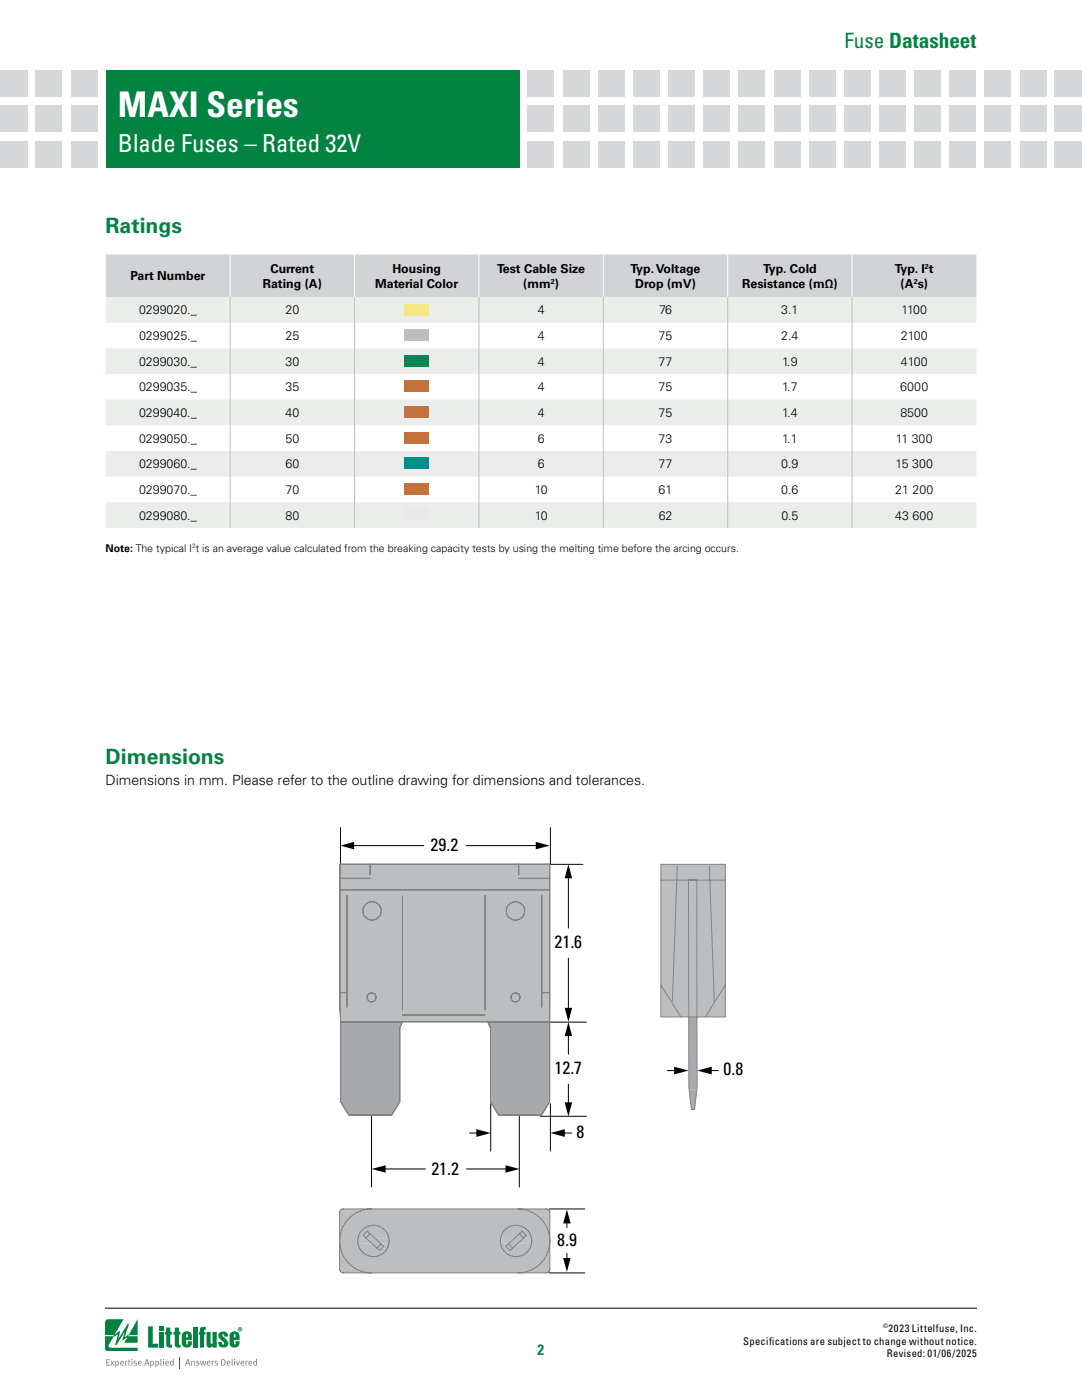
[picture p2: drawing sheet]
<svg xmlns="http://www.w3.org/2000/svg" width="216mm" height="279mm" viewBox="0 0 216 279" stroke-linecap="round" stroke-linejoin="round" font-family="sans-serif">
<!-- layer: Layer 1 -->
<path d="M21.1 14h82.5v19.4h-82.5z" fill="#028342"/>
<g fill="#d6d7d8">
<path d="M14.1 14h5.4v5.4h-5.4z"/>
<path d="M14.1 21.1h5.4v5.3h-5.4z"/>
<path d="M14.1 28.1h5.4v5.3h-5.4z"/>
<path d="M7.1 14h5.3v5.4h-5.3z"/>
<path d="M7.1 21.1h5.3v5.3h-5.3z"/>
<path d="M7.1 28.1h5.3v5.3h-5.3z"/>
<path d="M-.1 14h5.5v5.4h-5.5z"/>
<path d="M-.1 21.1h5.5v5.3h-5.5z"/>
<path d="M-.1 28.1h5.5v5.3h-5.5z"/>
<path d="M105.3 14h5.3v5.4h-5.3z"/>
<path d="M105.3 21.1h5.3v5.3h-5.3z"/>
<path d="M105.3 28.1h5.3v5.3h-5.3z"/>
<path d="M112.3 14h5.3v5.4h-5.3z"/>
<path d="M112.3 21.1h5.3v5.3h-5.3z"/>
<path d="M112.3 28.1h5.3v5.3h-5.3z"/>
<path d="M119.3 14h5.4v5.4h-5.4z"/>
<path d="M119.3 21.1h5.4v5.3h-5.4z"/>
<path d="M119.3 28.1h5.4v5.3h-5.4z"/>
<path d="M126.3 14h5.4v5.4h-5.4z"/>
<path d="M126.3 21.1h5.4v5.3h-5.4z"/>
<path d="M126.3 28.1h5.4v5.3h-5.4z"/>
<path d="M133.3 14h5.4v5.4h-5.4z"/>
<path d="M133.3 21.1h5.4v5.3h-5.4z"/>
<path d="M133.3 28.1h5.4v5.3h-5.4z"/>
<path d="M140.3 14h5.4v5.4h-5.4z"/>
<path d="M140.3 21.1h5.4v5.3h-5.4z"/>
<path d="M140.3 28.1h5.4v5.3h-5.4z"/>
<path d="M147.3 14h5.4v5.4h-5.4z"/>
<path d="M147.3 21.1h5.4v5.3h-5.4z"/>
<path d="M147.3 28.1h5.4v5.3h-5.4z"/>
<path d="M154.4 14h5.3v5.4h-5.3z"/>
<path d="M154.4 21.1h5.3v5.3h-5.3z"/>
<path d="M154.4 28.1h5.3v5.3h-5.3z"/>
<path d="M161.4 14h5.3v5.4h-5.3z"/>
<path d="M161.4 21.1h5.3v5.3h-5.3z"/>
<path d="M161.4 28.1h5.3v5.3h-5.3z"/>
<path d="M168.4 14h5.4v5.4h-5.4z"/>
<path d="M168.4 21.1h5.4v5.3h-5.4z"/>
<path d="M168.4 28.1h5.4v5.3h-5.4z"/>
<path d="M175.4 14h5.4v5.4h-5.4z"/>
<path d="M175.4 21.1h5.4v5.3h-5.4z"/>
<path d="M175.4 28.1h5.4v5.3h-5.4z"/>
<path d="M182.4 14h5.4v5.4h-5.4z"/>
<path d="M182.4 21.1h5.4v5.3h-5.4z"/>
<path d="M182.4 28.1h5.4v5.3h-5.4z"/>
<path d="M189.4 14h5.4v5.4h-5.4z"/>
<path d="M189.4 21.1h5.4v5.3h-5.4z"/>
<path d="M189.4 28.1h5.4v5.3h-5.4z"/>
<path d="M196.4 14h5.4v5.4h-5.4z"/>
<path d="M196.4 21.1h5.4v5.3h-5.4z"/>
<path d="M196.4 28.1h5.4v5.3h-5.4z"/>
<path d="M203.5 14h5.3v5.4h-5.3z"/>
<path d="M203.5 21.1h5.3v5.3h-5.3z"/>
<path d="M203.5 28.1h5.3v5.3h-5.3z"/>
<path d="M210.5 14h5.4v5.4h-5.4z"/>
<path d="M210.5 21.1h5.4v5.3h-5.4z"/>
<path d="M210.5 28.1h5.4v5.3h-5.4z"/>
</g>
<path d="M21 261.1h173.9" fill="none" stroke="#000" stroke-width=".2"/>
<g fill="#028342">
<path d="M21.1 263.4l.4-.1h3.1l-1.7 3 .9-.6h.2l-.4 1.5 2-3 .1 .2-.8 2.5 .8-.5 1.8-3.1v3.2h-1.8l-.1 .2h1.9v1.3h-2.7l.6-1.1-.8 .6-.2-.2 .5-1.6-1.6 2.7h-.2l-.1-.2 .5-1.9-.8 .4-1 2a1.06 1.06 0 0 0 1.2 .3h4.6v.6h-6.1l-.3-.1-.1-.3v-2.5h1.6l.2-.2-1.8-.1v-2.5z"/>
<path d="M29.6 264.7h.9v3.5h1v.7h-1.9z"/>
<path d="M31.7 265.8h1v3.1h-1z"/>
<path d="M31.7 264.8h1v.8h-1z"/>
<path d="M33.2 264.9h.8v.9h.3v.6h-.3v1.7v.2l.3 .1v.5a.82 .82 0 0 1-1.1-.4v-2.1h-.3v-.6h.3z"/>
<path d="M34.9 264.9h.8v.9h.3v.6h-.3v1.7v.2l.3 .1v.5a.82 .82 0 0 1-1.1-.4v-2.1h-.3v-.6h.3z"/>
<path d="M38.6 264.8h.8v4.1h-.8z"/>
<path d="M40 264.9l1-.1v.6a.31 .31 0 0 0-.3 .1 .31 .31 0 0 0 0 .3h.3v.6h-.3v2.5h-.8v-2.5h-.2v-.6h.2z"/>
<path d="M41.2 265.8h.8v2.2l.2 .2 .2-.1v-2.3h.8v3.1h-.8v-.3a.62 .62 0 0 1-.7 .4 .62 .62 0 0 1-.5-.6z"/>
<path d="M43.7 266.1a.99 .99 0 0 1 1.2-.4 .99 .99 0 0 1 .6 1h-.7l-.1-.3-.3-.1v.3l.4 .4a1.07 1.07 0 0 1 .4 1.8 .98 .98 0 0 1-1.2 .1 .98 .98 0 0 1-.4-1.1h.7v.4l.4 .1a.7 .7 0 0 0-.6-.8l-.4-.5a.79 .79 0 0 1 0-.9z"/>
<path d="M47.7 265v.5l.1-.2 .3 .2-.1-.4zM47.8 265.1l.2 .1z"/>
<path d="M47.4 265.3a.46 .46 0 0 0 .9 0 .46 .46 0 0 0-.9 0zM47.6 265.3a.34 .34 0 0 1 .6 0 .34 .34 0 0 1-.6 0z"/>
<path d="M46.1 265.9l-.3 .6v1.6a1.03 1.03 0 0 0 1.2 .8 1.03 1.03 0 0 0 .8-1.2h-.8l-.1 .6h-.2v-.9h1.1v-.9a1.03 1.03 0 0 0-1.7-.6zM46.7 266.3l.1-.1 .2 .2v.5h-.3z"/>
<path d="M36.6 265.9l-.3 .6v1.6a1.03 1.03 0 0 0 1.2 .8 1.03 1.03 0 0 0 .8-1.2h-.8l-.1 .6h-.2l-.1-.9h1.2v-.9a1.03 1.03 0 0 0-1.7-.6zM37.2 266.3l.1-.1 .2 .2v.5h-.4z"/>
</g>
<g fill="#808285">
<path d="M21.2 271.2h.7v.2h-.5v.4h.4v.1h-.4v.5h.5v.1h-.7z"/>
<path d="M22.1 271.6h.1l.2 .3 .2-.3h.2l-.3 .4 .4 .5h-.3l-.2-.3-.2 .3h-.2l.3-.5z"/>
<path d="M24.9 271.6h.2v.1l.4-.1-.3 .3v.6h-.2z"/>
<path d="M25.7 271.4l.1-.1v.3h.2l-.2 .1 .2 .8-.3-.1-.1-.7h-.1z"/>
<path d="M26.2 271.6h.2v.9h-.2z"/>
<path d="M26.7 271.7l.3-.1h.3l-.5 .2 .5 .4a.42 .42 0 0 1-.2 .4 .42 .42 0 0 1-.5-.1l.6-.2-.5-.3z"/>
<path d="M32 271.2h.2l.1 1.3-.3-.1z"/>
<path d="M32.5 271.6h.2v.9h-.2z"/>
<path d="M23 271.6v1.3h.2v-.5l.1 .1a.46 .46 0 0 0 .5-.4 .46 .46 0 0 0-.5-.5l-.1 .1v-.1zM23.2 271.8l.1-.1a.32 .32 0 0 1 .3 .4 .32 .32 0 0 1-.3 .3z"/>
<path d="M24.1 271.7a.48 .48 0 0 0 0 .7 .48 .48 0 0 0 .6 0h-.4l-.1-.2v-.1h.5l-.1-.4-.2-.1zM24.2 271.8l.3-.1 .1 .3h-.4z"/>
<path d="M27.6 271.7a.48 .48 0 0 0 0 .7 .48 .48 0 0 0 .7 0h-.5l-.1-.2v-.1h.6l-.1-.4-.3-.1zM27.8 271.8l.2-.1 .1 .3h-.4z"/>
<path d="M29.2 271.2l-.4 1.3h.2l.1-.3h.4l.1 .3h.2l-.4-1.3zM29.3 271.4l.2 .6h-.4z"/>
<path d="M30 271.6v1.3h.2v-.5l.1 .1a.46 .46 0 0 0 .5-.4 .46 .46 0 0 0-.5-.5l-.1 .1-.1-.1zM30.2 271.8l.1-.1a.32 .32 0 0 1 .3 .4 .32 .32 0 0 1-.3 .3z"/>
<path d="M31 271.6v1.3h.2v-.5l.1 .1a.46 .46 0 0 0 .5-.4 .46 .46 0 0 0-.5-.5l-.1 .1v-.1zM31.2 271.8l.1-.1a.32 .32 0 0 1 .3 .4 .32 .32 0 0 1-.3 .3z"/>
<path d="M33.1 271.7a.48 .48 0 0 0-.1 .7 .48 .48 0 0 0 .7 0h-.4l-.1-.2-.1-.1h.6l-.1-.4-.3-.1zM33.2 271.8l.2-.1 .1 .3h-.4z"/>
<path d="M34.5 271.2v.5l-.1-.1a.44 .44 0 0 0-.5 .5 .44 .44 0 0 0 .6 .3l.2 .1v-1.3zM34.2 271.7l.3 .1v.5l-.2 .1-.2-.1z"/>
<circle cx="26.3" cy="271.3" r=".12"/>
<circle cx="32.6" cy="271.3" r=".12"/>
</g>
<path d="M35.9 270.8v2.2" fill="none" stroke="#028342" stroke-width=".2"/>
<g fill="#808285">
<path d="M38.1 271.6h.2v.1a.29 .29 0 0 1 .3-.1 .29 .29 0 0 1 .3 .2v.7h-.2v-.7l-.1-.1-.3 .1v.7h-.1z"/>
<path d="M39.2 271.7l.3-.1h.2l-.4 .2 .5 .4a.42 .42 0 0 1-.3 .4 .42 .42 0 0 1-.4-.1l.5-.2-.4-.3z"/>
<path d="M39.9 271.6h.2l.2 .7 .1-.7h.2l.2 .7 .2-.7h.1l-.2 .9h-.2l-.2-.7-.2 .7h-.1z"/>
<path d="M42.2 271.6h.2v.1l.3-.1-.3 .3v.6h-.1z"/>
<path d="M42.9 271.7l.3-.1h.3l-.5 .2 .5 .4a.42 .42 0 0 1-.3 .4 .42 .42 0 0 1-.4-.1l.5-.2-.4-.3z"/>
<path d="M46.2 271.2h.2l.1 1.3-.3-.1z"/>
<path d="M46.7 271.6h.2v.9h-.2z"/>
<path d="M47.1 271.6h.1l.3 .7 .2-.7h.2l-.3 .9h-.2z"/>
<path d="M49 271.6h.1l.1 .1 .3-.1-.3 .3v.6h-.2z"/>
<path d="M37.4 271.2l-.4 1.3h.1l.2-.3h.4l.1 .3h.2l-.4-1.3zM37.5 271.4l.2 .6h-.4z"/>
<path d="M41.4 271.7a.48 .48 0 0 0-.1 .7 .48 .48 0 0 0 .7 0h-.4l-.1-.2-.1-.1h.6l-.1-.4-.3-.1zM41.5 271.8l.2-.1 .1 .3h-.4z"/>
<path d="M44.1 271.2v1.3a.67 .67 0 0 0 .9-.6 .67 .67 0 0 0-.9-.7zM44.3 271.4a.49 .49 0 0 1 .5 .5 .49 .49 0 0 1-.5 .5z"/>
<path d="M45.3 271.7a.48 .48 0 0 0 0 .7 .48 .48 0 0 0 .7 0h-.4l-.2-.2v-.1h.6l-.1-.4-.3-.1zM45.5 271.8l.2-.1 .1 .3h-.4z"/>
<path d="M48.1 271.7a.48 .48 0 0 0 0 .7 .48 .48 0 0 0 .6 0h-.4l-.1-.2v-.1h.5l-.1-.4-.2-.1zM48.2 271.8l.3-.1 .1 .3h-.4z"/>
<path d="M49.7 271.7a.48 .48 0 0 0-.1 .7 .48 .48 0 0 0 .7 0h-.4l-.1-.2-.1-.1h.6l-.1-.4-.3-.1zM49.8 271.8l.2-.1 .1 .3h-.4z"/>
<path d="M51.1 271.2v.5l-.1-.1a.44 .44 0 0 0-.5 .5 .44 .44 0 0 0 .6 .3l.2 .1v-1.3zM50.8 271.7l.3 .1v.5l-.2 .1-.2-.1z"/>
<circle cx="46.8" cy="271.3" r=".12"/>
</g>
<path d="M21.1 50.8h24.8v8.5h-24.8zM45.9 50.8h24.8v8.5h-24.8zM70.7 50.8h24.9v8.5h-24.9zM95.6 50.8h24.8v8.5h-24.8zM120.4 50.8h24.8v8.5h-24.8zM145.2 50.8h24.8v8.5h-24.8zM170 50.8h24.8v8.5h-24.8z" fill="#d1d3d4"/>
<path d="M21.1 59.3h24.8v5.1h-24.8zM45.9 59.3h24.8v5.1h-24.8zM70.7 59.3h24.9v5.1h-24.9zM95.6 59.3h24.8v5.1h-24.8zM120.4 59.3h24.8v5.1h-24.8zM145.2 59.3h24.8v5.1h-24.8zM170 59.3h24.8v5.1h-24.8zM21.1 69.5h24.8v5.1h-24.8zM45.9 69.5h24.8v5.1h-24.8zM70.7 69.5h24.9v5.1h-24.9zM95.6 69.5h24.8v5.1h-24.8zM120.4 69.5h24.8v5.1h-24.8zM145.2 69.5h24.8v5.1h-24.8zM170 69.5h24.8v5.1h-24.8zM21.1 79.8h24.8v5.1h-24.8zM45.9 79.8h24.8v5.1h-24.8zM70.7 79.8h24.9v5.1h-24.9zM95.6 79.8h24.8v5.1h-24.8zM120.4 79.8h24.8v5.1h-24.8zM145.2 79.8h24.8v5.1h-24.8zM170 79.8h24.8v5.1h-24.8zM21.1 90h24.8v5.1h-24.8zM45.9 90h24.8v5.1h-24.8zM70.7 90h24.9v5.1h-24.9zM95.6 90h24.8v5.1h-24.8zM120.4 90h24.8v5.1h-24.8zM145.2 90h24.8v5.1h-24.8zM170 90h24.8v5.1h-24.8zM21.1 100.2h24.8v5.2h-24.8zM45.9 100.2h24.8v5.2h-24.8zM70.7 100.2h24.9v5.2h-24.9zM95.6 100.2h24.8v5.2h-24.8zM120.4 100.2h24.8v5.2h-24.8zM145.2 100.2h24.8v5.2h-24.8zM170 100.2h24.8v5.2h-24.8z" fill="#eaedea"/>
<path d="M45.9 59.3v46.1M70.7 59.3v46.1M95.6 59.3v46.1M120.4 59.3v46.1M145.2 59.3v46.1M170 59.3v46.1" fill="none" stroke="#bcbec0" stroke-width=".2"/>
<path d="M45.9 50.8v8.5M70.7 50.8v8.5M95.6 50.8v8.5M120.4 50.8v8.5M145.2 50.8v8.5M170 50.8v8.5" fill="none" stroke="#fff" stroke-width=".2"/>
<path d="M80.7 60.6h4.9v2.4h-4.9z" fill="#fff200"/>
<path d="M80.7 70.8h4.9v2.4h-4.9z" fill="#008752"/>
<path d="M80.7 81h4.9v2.4h-4.9z" fill="#f58220"/>
<path d="M80.7 86.1h4.9v2.4h-4.9z" fill="#ed1d24"/>
<path d="M80.7 91.2h4.9v2.4h-4.9z" fill="#0094c9"/>
<path d="M80.7 96.3h4.9v2.4h-4.9z" fill="#d0924d"/>
<path d="M80.7 101.4h4.9v2.4h-4.9z" fill="#ffebcb"/>
<path d="M80.7 75.9h4.9v2.4h-4.9z" fill="#a45e48"/>
<path d="M80.7 65.7h4.9v2.4h-4.9z" fill="#bcbec0"/>
<g fill="none" stroke="#000" stroke-width=".2">
<path d="M67.9 165.2v7.3M69.9 168.8h14.7M93 168.8h14.7M109 172.5h7.3M109.8 165.2v7.3M113.4 174.6v10.6M113.4 191.2v10.6M109 204h8M113.4 206.5v3.9M113.4 216.4v3.9M74.1 222.5v14.4M76.6 233.3h8.3"/>
<path d="M93.1 233.3h8.2M93.7 226.1h1.5M97.9 220.3v9.4M103.6 222.5v14.4M107.8 222.8h9.2M109.8 220.3v9.4M112.5 226.1h1.6"/>
</g>
<path d="M67.9 168.8l2.8-.8v1.5zM106.9 168l2.8 .8-2.8 .7zM113.4 172.5l.8 2.8h-1.5zM113.4 204l.8 2.8h-1.5zM112.7 201.1h1.5l-.8 2.8zM74.2 233.3l2.7-.8v1.5zM95 225.4l2.9 .7-2.9 .8zM100.9 232.5l2.8 .8-2.8 .7zM109.8 226.1l2.9-.7v1.5zM112.7 220h1.5l-.8 2.8z" fill="#000"/>
<path d="M67.8 172.5h41.9v31.4h-41.7l-.2-3.1z" fill="#bcbec0"/>
<g fill="#a7a9ac">
<path d="M68 203.9h12.3l-.5 1.2v14.8l-1.6 2.6h-8.6l-1.6-2.6z"/>
<path d="M97.4 203.9h12.3v16l-1.6 2.6h-8.6l-1.6-2.6v-14.8z"/>
</g>
<g fill="none" stroke="#808285" stroke-width=".2">
<path d="M67.8 175.3h6.1M67.8 172.5h41.9v31.4h-41.7l-.2-3.1zM67.9 177.6h41.6M69.3 178.7v22.3M73.9 172.5v2.1M80.3 178.8v22.8M96.8 178.7v22.8M103.5 172.5v2.1M103.5 175.3h6.1M108.1 178.7v22.3M67.8 198.1h1.4M108.1 198.1h1.4"/>
<path d="M68 203.9h12.3l-.5 1.2v14.8l-1.6 2.6h-8.6l-1.6-2.6zM80.3 202.6h16.5M97.4 203.9h12.3v16l-1.6 2.6h-8.6l-1.6-2.6v-14.8z"/>
<circle cx="74.1" cy="199" r=".9"/>
<circle cx="74.2" cy="181.8" r="1.84"/>
<circle cx="102.9" cy="199" r=".9"/>
<circle cx="102.9" cy="181.8" r="1.84"/>
</g>
<g fill="#a7a9ac">
<path d="M137.5 217.5h1.5l-.4 3.9h-.6z"/>
<path d="M137.4 203h1.7l-.1 14.5h-1.5v-.5z"/>
</g>
<g fill="#bcbec0">
<path d="M144.7 196.6v6.4h-4z"/>
<path d="M131.9 196.6l4 6.4h-4z"/>
<path d="M131.9 175.7h3.1l-.8 24.3h-.2l-2.1-3.4z"/>
<path d="M135 175.7h2.4v27.3h-1.5l-1.9-3h.2z"/>
<path d="M137.4 175.7h1.6l.1 27.3h-1.7z"/>
<path d="M141.6 175.7h3.1v20.9l-2.1 3.4z"/>
<path d="M141.5 172.5h3.2v3.2h-3.1z"/>
<path d="M135.2 172.5h6.3l.1 3.2h-6.6z"/>
<path d="M131.9 172.5h3.3l-.2 3.2h-3.1z"/>
<path d="M139 175.7h2.6l1 24.3-1.9 3h-1.6z"/>
</g>
<path d="M131.9 175.7h2.8M134.9 175.7h9.9M135.2 172.7l-1 27.3M137.4 175.6h1.6l.1 41.5-.5 4.3h-.6l-.5-4.4zM141.5 172.7l1 27.3M131.9 196.6v6.4h12.8v-6.4M144.7 196.6l-4 6.4M144.7 196.6v-24.1h-12.8v24.1l4 6.4" fill="none" stroke="#808285" stroke-width=".2"/>
<path d="M133.1 213.7h1.6M141.8 213.7h1.6" fill="none" stroke="#000" stroke-width=".2"/>
<path d="M134.5 212.9l2.9 .8-2.9 .7zM139.1 213.7l2.9-.8v1.5z" fill="#000"/>
<g fill="#bcbec0">
<path d="M72.1 247.1h.9l1.2 1.1h-2.1z"/>
<path d="M76 248.2l.6 .5-.8 .9-.6-.5z"/>
<path d="M74.8 247.1h2.2v1.1h-1z"/>
<path d="M73.8 246.2l2.2 2-.8 .9-2.2-2z"/>
<path d="M73.3 245.7l.5 .5-.8 .9-.5-.5z"/>
<path d="M103.2 248.2l1.3-1.1h.9v1.1z"/>
<path d="M103.7 246.2l.5-.5 .8 .9-.5 .5z"/>
<path d="M100.9 248.7l.6-.5 .8 .9-.6 .5z"/>
<path d="M100.5 247.1h2.2l-1.2 1.1h-1z"/>
<path d="M101.5 248.2l2.2-2 .8 .9-2.2 2z"/>
<path d="M68 241.5l.5-.2h5.7a6.4 6.4 0 0 0-6.4 6.5v-5.8z"/>
<path d="M67.8 247.8l.4 2.2 .8 1.4a6.4 6.4 0 0 0 5.2 2.6h-5.8a.72 .72 0 0 1-.6-.7z"/>
<path d="M109.7 247.6v5.8a.72 .72 0 0 1-.7 .6h-5.7l1.6-.2a6.4 6.4 0 0 0 4.8-6.2z"/>
<path d="M103.3 241.3h5.8a.72 .72 0 0 1 .6 .7v5.6l-.2-1.6-.2-.7a6.4 6.4 0 0 0-3.9-3.7z"/>
<path d="M99.8 247.7a3.1 3.1 0 0 1 6.3 0 3.1 3.1 0 0 1-6.3 0zM100.5 247.1v1.1h1l-.6 .5 .8 .9 1.5-1.4h2.2v-1.1h-.9l.5-.5-.8-.9-1.5 1.4z"/>
<path d="M73.3 245.7l-.8 .9 .5 .5h-.9v1.1h2.1l1.6 1.4 .8-.9-.6-.5h1v-1.1h-2.2zM71.4 247.7a3.1 3.1 0 0 1 6.3 0 3.1 3.1 0 0 1-6.3 0z"/>
<path d="M69.9 242.9a6.4 6.4 0 0 1 4.3-1.6h29.1l2.1 .3a6.4 6.4 0 0 1 3.9 3.7 6.4 6.4 0 0 1-4.4 8.5l-1.6 .2h-29.1a6.4 6.4 0 0 1-5.2-2.6l-1-2.1a6.4 6.4 0 0 1 1.9-6.4zM71.4 247.7a3.1 3.1 0 0 0 6.3 0 3.1 3.1 0 0 0-6.3 0zM99.8 247.7a3.1 3.1 0 0 0 6.3 0 3.1 3.1 0 0 0-6.3 0z"/>
</g>
<g fill="none" stroke="#808285" stroke-width=".2">
<path d="M68 241.4l.5-.1h40.6a.72 .72 0 0 1 .6 .7v11.4a.72 .72 0 0 1-.7 .6h-40.6a.72 .72 0 0 1-.6-.7v-11.3zM73.3 245.7l3.3 3-.8 .9-3.3-3zM73.8 246.2l-.8 .9M74.2 241.3a6.4 6.4 0 0 0-6.4 6.4 6.4 6.4 0 0 0 6.4 6.3M76 248.2l-.8 .9M100.9 248.7l3.3-3 .8 .9-3.3 3zM101.5 248.2l.8 .9M103.3 241.3a6.4 6.4 0 0 1 5.3 9.9M103.7 246.2l.8 .9M108.6 251.2a6.4 6.4 0 0 1-5.3 2.8"/>
<circle cx="74.5" cy="247.7" r="3.1"/>
<circle cx="103" cy="247.7" r="3.1"/>
</g>
<path d="M109.6 241.3h7.1M109.6 254h7.1M113.1 242.2v2.8M113.1 250.2v2.1" fill="none" stroke="#000" stroke-width=".2"/>
<path d="M112.4 251.1h1.5l-.8 2.8zM113.1 241.4l.8 2.8h-1.5z" fill="#000"/>
<text font-size="7.1" fill="#fff" x="23.5" y="23.4">MAXI Series</text>
<text font-size="4.9" fill="#fff" x="23.5" y="30.3">Blade Fuses – Rated 32V</text>
<g font-size="4.2" fill="#028342">
<text x="168.5" y="9.6">Fuse Datasheet</text>
<text x="21.1" y="46.6">Ratings</text>
<text x="21.1" y="152.4">Dimensions</text>
</g>
<g font-size="3.5">
<text x="85.9" y="169.8">29.2</text>
<text x="110.7" y="189.2">21.6</text>
<text x="110.7" y="214.4">12.7</text>
<text x="144.4" y="214.6">0.8</text>
<text x="115" y="227.1">8</text>
<text x="86.1" y="234.5">21.2</text>
<text x="111.2" y="248.7">8.9</text>
</g>
<text font-size="3" fill="#008752" x="107.3" y="270.3">2</text>
<text font-size="2.8" x="21.1" y="156.6">Dimensions in mm. Please refer to the outline drawing for dimensions and tolerances.</text>
<g font-size="2.5">
<text x="26" y="55.9">Part Number</text>
<text x="52.4" y="57.4">Rating (A)</text>
<text x="54" y="54.4">Current</text>
<text x="74.9" y="57.4">Material Color</text>
<text x="78.3" y="54.4">Housing</text>
<text x="99.2" y="54.4">Test Cable Size</text>
<text x="104.4" y="57.4">(mm )</text>
<text x="125.8" y="54.4">Typ. Voltage</text>
<text x="126.7" y="57.4">Drop (mV)</text>
<text x="148.1" y="57.4">Resistance (mΩ)</text>
<text x="152.3" y="54.4">Typ. Cold</text>
<text x="178.5" y="54.4">Typ. I t</text>
<text x="179.7" y="57.4">(A s)</text>
<text x="27.7" y="62.7">0299020._</text>
<text x="57" y="62.7">20</text>
<text x="107.3" y="62.7">4</text>
<text x="131.5" y="62.7">76</text>
<text x="155.9" y="62.7">3.1</text>
<text x="179.9" y="62.7">1100</text>
<text x="27.7" y="67.8">0299025._</text>
<text x="57" y="67.8">25</text>
<text x="107.3" y="67.8">4</text>
<text x="131.4" y="67.8">75</text>
<text x="155.9" y="67.8">2.4</text>
<text x="179.8" y="67.8">2100</text>
<text x="27.7" y="73">0299030._</text>
<text x="57" y="73">30</text>
<text x="107.3" y="73">4</text>
<text x="131.4" y="73">77</text>
<text x="156.1" y="73">1.9</text>
<text x="179.8" y="73">4100</text>
<text x="27.7" y="78.1">0299035._</text>
<text x="27.7" y="83.2">0299040._</text>
<text x="57" y="78.1">35</text>
<text x="57" y="83.2">40</text>
<text x="107.3" y="78.1">4</text>
<text x="107.3" y="83.2">4</text>
<text x="131.4" y="78.1">75</text>
<text x="131.4" y="83.2">75</text>
<text x="156.1" y="78.1">1.7</text>
<text x="156.1" y="83.2">1.4</text>
<text x="179.6" y="78.1">6000</text>
<text x="179.7" y="83.2">8500</text>
<text x="27.7" y="88.3">0299050._</text>
<text x="57" y="88.3">50</text>
<text x="107.3" y="88.3">6</text>
<text x="131.4" y="88.3">73</text>
<text x="156.1" y="88.3">1.1</text>
<text x="178.8" y="88.3">11 300</text>
<text x="27.7" y="93.5">0299060._</text>
<text x="57" y="93.5">60</text>
<text x="107.3" y="93.5">6</text>
<text x="131.4" y="93.5">77</text>
<text x="155.9" y="93.5">0.9</text>
<text x="178.7" y="93.5">15 300</text>
<text x="27.7" y="98.6">0299070._</text>
<text x="57" y="98.6">70</text>
<text x="106.7" y="98.6">10</text>
<text x="131.4" y="98.6">61</text>
<text x="155.9" y="98.6">0.6</text>
<text x="178.6" y="98.6">21 200</text>
<text x="27.8" y="103.7">0299080._</text>
<text x="57" y="103.7">80</text>
<text x="106.7" y="103.7">10</text>
<text x="131.4" y="103.7">62</text>
<text x="155.9" y="103.7">0.5</text>
<text x="178.6" y="103.7">43 600</text>
</g>
<g font-size="2.1">
<text x="21.1" y="110.1">Note: The typical I t is an average value calculated from the breaking capacity tests by using the melting time before the arcing occurs.</text>
<text x="148.3" y="268.3">Specif</text>
<text x="153.5" y="268.3">ications are subject to change without notice.</text>
<text x="177.3" y="265.8">2023 Littelfuse, Inc.</text>
<text x="177" y="270.9">Revised: 01/06/2025</text>
</g>
<g font-size="1.4">
<text x="184.6" y="53.6">2</text>
<text x="109.9" y="56.6">2</text>
<text x="182.3" y="56.6">2</text>
</g>
<g font-size="1.2">
<text x="38.4" y="109.4">2</text>
<text x="176.2" y="265.1">©</text>
</g>
</svg>
